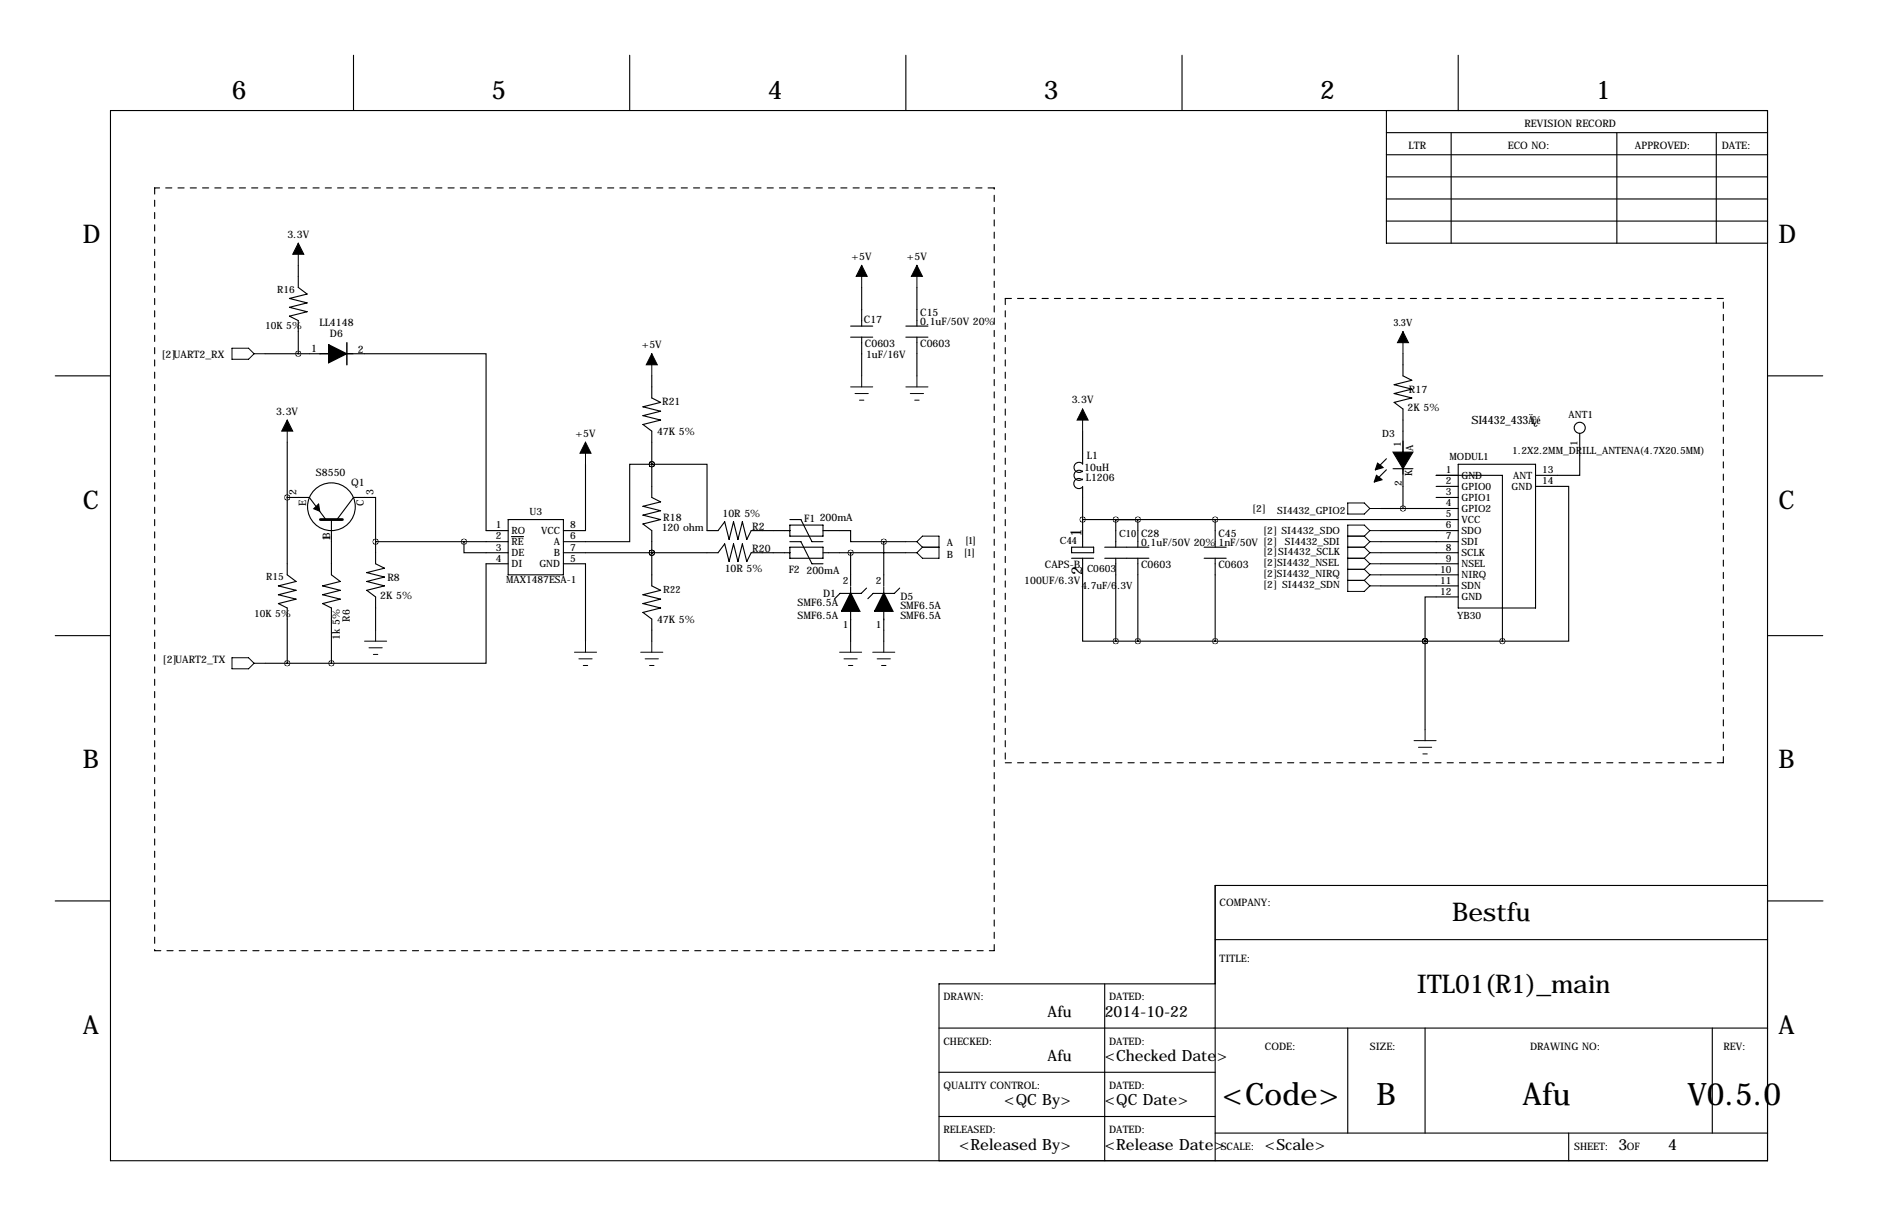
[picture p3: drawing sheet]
<svg xmlns="http://www.w3.org/2000/svg" width="432mm" height="279mm" viewBox="0 0 432 279" stroke-linecap="round" stroke-linejoin="round" font-family="sans-serif">
<g fill="none" stroke="#000" stroke-width=".25">
<path d="M81.3 12.7v12.7M144.8 12.7v12.7M208.3 12.7v12.7M271.8 12.7v12.7M335.3 12.7v12.7M25.4 25.4h381v241.3h-381zM318.8 30.5h87.6M318.8 35.6h87.6M318.8 25.4v30.5h87.6M333.7 30.5v25.4M371.8 30.5v25.4M394.6 30.5v25.4"/>
<path d="M318.8 45.7h87.6M318.8 50.8h87.6M318.8 40.6h87.6M68.6 61v5l2 1.6-4.1 1 4.1 1-4.1 1 4.1 1-4.1 1 2.1 1.1v7.6M195.6 74.9h5.1M195.6 77.5h5.1M198.1 66v8.9M198.1 77.5v8.9M208.3 74.9h5.1M208.3 77.5h5.1M210.8 66v8.9M210.8 77.5v8.9"/>
<path d="M12.7 86.4h12.7M61 81.3h12.7M81.3 81.3h30.5v40.6h5M149.9 86.4v5l2 1.1-4.1 1 4.1 1-4.1 1 4.1 1-4.1 1 2.1 1.6v15.2l2 1-4.1 1 4.1 1-4.1 1.1 4.1 1-4.1 1 2.1 1.5v12.7l2 1-4.1 1.1 4.1 1-4.1 1 4.1 1-4.1 1 2.1 1.5v5.1M248.9 99.1v7.6M322.6 81.3v5.1l2 1-4.1 1 4.1 1-4.1 1 4.1 1-4.1 1.1 2.1 1.5v22.8M363.2 99.6v9.6h-10.1M406.4 86.4h12.7M66 114.3h5.1l3.8 5.1M66 101.6v30.5l2.1 1.5-4.1 1 4.1 1-4.1 1.1 4.1 1-4.1 1 2 1v12.7M76.2 119.4v12.7l2 1.5-4 1 4 1-4 1.1 4 1-4 1 2 1v12.7M77.5 119.4l3.8-5.1h5.1v10.2"/>
<path d="M116.8 119.4h12.7v12.7h-12.7zM134.6 106.7v15.2h-5.1M149.9 106.7h12.7v15.2h2.5l1.5-2 1 4.1 1.1-4.1 1 4.1 1-4.1 1 4.1 1-2.1h8.9M149.9 106.7h-5.1v17.8h-15.3M149.9 106.7h.1M181.6 119.4h2.5l2.6 5.1h2.5M248.9 110.3a1.17 1.17 0 0 0-1.7 0 1.17 1.17 0 0 0 0 1.6 1.17 1.17 0 0 0 1.7 0M248.9 119.4h86.4M248.9 111.8v13.9M248.9 106.6a1.17 1.17 0 0 0-1.6 0 1.17 1.17 0 0 0 0 1.6 1.17 1.17 0 0 0 1.6 0M248.9 108.4a1.17 1.17 0 0 0-1.6 0 1.17 1.17 0 0 0 0 1.6 1.17 1.17 0 0 0 1.6 .1M256.5 119.4h5.1v6.3"/>
<path d="M261.6 119.4h-5.1v6.3M279.4 119.4v6.3M317.5 116.8h17.8M318.8 105.4l-2.6 2.5M318.8 107.9l-2.6 2.6M320.3 107.7h4.6M330.2 111.8h5.1M330.2 114.3h5.1M335.3 109.2h-5.1h15.2v38.1M335.3 106.7h17.8v33h-17.8zM353.1 111.8h7.6v35.5h-15.3M86.4 124.5h30.4"/>
<path d="M86.4 124.5v5l2 1.1-4.1 1 4.1 1-4.1 1 4.1 1-4.1 1 2.1 1.6v7.6M106.7 124.5v2.5h10.1M116.8 129.5h-5v22.9h-35.6M117.6 123.3h2.8M129.5 127h35.6l1.5-2 1 4 1.1-4 1 4 1-4 1 4 1-2h8.9M129.5 129.5h5.1v17.8M149.9 127h.1M181.6 124.5h2.5l2.6 5h2.5M181.6 125.7h7.6v2.6h-7.6zM181.6 120.7h7.6v2.5h-7.6zM189.2 121.9h6.4v2.6h7.6M189.2 127h19.1"/>
<path d="M195.6 127v7.6M195.6 134.8v1.5M199.2 135.1l-1.2 1.2h-4.9l-1.2 1.3M203.2 124.5h5.1M203.2 124.5v10.1M203.2 134.8v1.5M206.9 135.1l-1.3 1.2h-4.8l-1.3 1.3M246.4 125.7h5.1v1.3h-5.1zM246.4 128.3h5.1M248.9 128.3v19h7.6M254 125.7h10.2M254 128.3h10.2"/>
<path d="M256.5 128.3v19M261.6 128.3v19M276.9 125.7h5M276.9 128.3h5M279.4 128.3v19M317.5 121.9h17.8M317.5 127h17.8M317.5 124.5h17.8M317.5 129.5h17.8M317.5 132.1h17.8M317.5 134.6h17.8M335.3 137.2h-7.6v10.1"/>
<path d="M12.7 146h12.7M61 152.4h15.2M195.6 140.4v6.9M203.2 140.4v6.9M256.5 147.3h88.9M327.7 147.3h.1M327.7 147.3v20.3M406.4 146h12.7M12.7 207h12.7M279.4 215.9h127M406.4 203.5h-127v63.2M406.5 207h12.7"/>
<path d="M215.9 236.2h190.5M254 226.1v40.6M279.4 226.1h-63.5v40.6M309.9 236.2v24.1M327.7 236.2v24.1M393.7 236.2v24.1M215.9 246.4h63.5M215.9 256.5h63.5M279.4 260.3h127M360.7 260.3v6.4"/>
<circle cx="363.2" cy="98.3" r="1.27"/>
<circle cx="76.2" cy="116.4" r="5.5"/>
</g>
<path d="M35.6 43.2v175.2M228.6 43.2h-193M231.1 68.6v106.7M396.2 68.6h-165.1M231.1 175.3h165.1M396.2 175.3v-106.7M35.6 218.4h193M228.6 218.4v-175.2" fill="none" stroke="#000" stroke-width=".25" stroke-dasharray="1.4 1.4"/>
<path d="M72.1 116.9l1.2-1.1 .2 1.6zM316.5 109.2l1.3 1-1.8 .5zM316.7 106.4l1.3 1-1.8 .5zM322.6 103.9h2.3l-2.3 3.8zM320.3 103.9h2.3v3.8z" fill="#000" stroke="#000" stroke-width=".25"/>
<path d="M73.7 119.4h5" fill="none" stroke="#000" stroke-width=".63"/>
<path d="M75.6 79.2l4.1 2.1-4.1 2z" fill="#000" stroke="#000" stroke-width=".33"/>
<path d="M79.8 78.7v5.1M73.6 81.3h2M79.7 81.3h1.5" fill="none" stroke="#000" stroke-width=".33"/>
<path d="M195.6 136.3l2 4.1h-4.1zM203.2 136.3l2 4.1h-4z" fill="#000" stroke="#000" stroke-width=".38"/>
<g fill="none" stroke="#000" stroke-width=".23">
<path d="M68.6 55.9v5.1M198.1 61v5M210.8 61v5M322.6 76.2v5.1M53.3 80h3.8l1.3 1.3-1.3 1.2h-3.8zM58.4 81.3h2.6M66 96.5v5.1M149.9 81.3v5.1M195.6 88.9h5.1M196.6 90.4h3M197.6 91.9h1M198.1 86.4v2.5"/>
<path d="M208.3 88.9h5.1M209.3 90.4h3M210.3 91.9h1M210.8 86.4v2.5M248.9 94v5.1M134.6 101.6v5.1M309.9 115.6h3.8l1.3 1.2-1.3 1.3h-3.8zM315 116.8h2.5M208.3 124.5h2.5M208.3 127h2.5M210.8 124.5l1.3 1.2M210.8 124.5l1.3-1.3h3.8v5.1h-3.8l-1.3-1.3"/>
<path d="M212.1 125.7h3.8M212.1 125.7l-1.3 1.3M309.9 125.7h3.8M309.9 123.2h3.8M309.9 128.3h3.8M309.9 133.3h3.8M309.9 130.8h3.8M313.7 133.3l1.3 1.3M313.7 130.8l1.3 1.3M313.7 128.3l1.3 1.2M313.7 125.7l1.3 1.3M313.7 123.2l1.3 1.3"/>
<path d="M315 124.5h2.5M315 127h2.5M315 121.9l-1.3-1.2h-3.8v15.2h3.8l1.3-1.3M315 134.6h2.5M315 132.1h2.5M315 132.1l-1.3 1.2M315 129.5h2.5M315 129.5l-1.3 1.3M315 127l-1.3 1.3M315 124.5l-1.3 1.2M315 121.9h2.5M315 121.9l-1.3 1.3"/>
<path d="M53.3 151.1h3.8l1.3 1.3-1.3 1.3h-3.8zM58.4 152.4h2.6M83.8 147.3h5.1M84.8 148.8h3.1M85.9 150.4h1M86.4 144.8v2.5M132.1 149.9h5.1M133.1 151.4h3M134.1 152.9h1M134.6 147.3v2.6M147.3 149.9h5.1M148.3 151.4h3.1"/>
<path d="M149.4 152.9h1M149.9 147.3v2.6M193 149.9h5.1M194.1 151.4h3M195.1 152.9h1M195.6 147.3v2.6M200.7 149.9h5M201.7 151.4h3M202.7 152.9h1M203.2 147.3v2.6M325.1 170.2h5.1M326.1 171.7h3.1"/>
<path d="M327.2 173.2h1M327.7 167.6v2.6"/>
</g>
<path d="M68.6 55.9l1.2 2.5h-2.5zM198.1 61l1.3 2.5h-2.6zM210.8 61l1.3 2.5h-2.6zM322.6 76.2l1.2 2.5h-2.5zM66 96.5l1.3 2.6h-2.5zM149.9 81.3l1.2 2.5h-2.5zM248.9 94l1.3 2.5h-2.6zM134.6 101.6l1.3 2.5h-2.6z" fill="#000" stroke="#000" stroke-width=".23"/>
<path d="M195.5 127a.05 .05 0 0 0 .1 0 .05 .05 0 0 0-.1 0zM261.6 119.4a.05 .05 0 0 0 .1 0 .05 .05 0 0 0-.1 0zM256.5 119.4a.05 .05 0 0 0 .1 0 .05 .05 0 0 0-.1 0zM327.6 147.3a.05 .05 0 0 0 .1 0 .05 .05 0 0 0-.1 0zM345.4 147.3a.05 .05 0 0 0 .1 0 .05 .05 0 0 0-.1 0zM248.9 119.4a.05 .05 0 0 0 .1 0 .05 .05 0 0 0-.1 0zM327.6 147.3a.05 .05 0 0 0 .1 0 .05 .05 0 0 0-.1 0zM256.5 147.3a.05 .05 0 0 0 .1 0 .05 .05 0 0 0-.1 0zM261.6 147.3a.05 .05 0 0 0 .1 0 .05 .05 0 0 0-.1 0zM322.5 116.8a.05 .05 0 0 0 .1 0 .05 .05 0 0 0-.1 0zM66 152.4a.05 .05 0 0 0 .1 0 .05 .05 0 0 0-.1 0zM66 114.3a.05 .05 0 0 0 .1 0 .05 .05 0 0 0-.1 0zM68.5 81.3a.05 .05 0 0 0 .1 0 .05 .05 0 0 0-.1 0zM149.8 106.7a.05 .05 0 0 0 .1 0 .05 .05 0 0 0-.1 0zM149.8 127a.05 .05 0 0 0 .1 0 .05 .05 0 0 0-.1 0zM149.8 127a.05 .05 0 0 0 .1 0 .05 .05 0 0 0-.1 0zM149.8 106.7a.05 .05 0 0 0 .1 0 .05 .05 0 0 0-.1 0zM86.3 124.5a.05 .05 0 0 0 .1 0 .05 .05 0 0 0-.1 0zM106.6 124.5a.05 .05 0 0 0 .1 0 .05 .05 0 0 0-.1 0z" fill="#000" stroke="#000" stroke-width="1.3"/>
<g font-size="7.1">
<text x="281" y="254">&lt;Code&gt;</text>
<text x="316.5" y="254">B</text>
<text x="350.1" y="254">Afu</text>
<text x="388" y="254">V0.5.0</text>
</g>
<g font-size="5.9">
<text x="53.3" y="22.9">6</text>
<text x="113" y="22.9">5</text>
<text x="176.5" y="22.9">4</text>
<text x="240" y="22.9">3</text>
<text x="303.5" y="22.9">2</text>
<text x="367" y="22.9">1</text>
<text x="19" y="55.9">D</text>
<text x="408.9" y="55.9">D</text>
<text x="19" y="116.8">C</text>
<text x="408.9" y="116.8">C</text>
<text x="19" y="176.5">B</text>
<text x="408.9" y="176.5">B</text>
<text x="333.9" y="211.6">Bestfu</text>
<text x="325.7" y="228.1">ITL01(R1)_main</text>
<text x="19" y="237.5">A</text>
<text x="408.9" y="237.5">A</text>
</g>
<g font-size="3.6">
<text x="248.7" y="123.4" transform="rotate(-90 248.7 123.4)">1</text>
<text x="248.9" y="132.1" transform="rotate(-90 248.9 132.1)">2</text>
<text x="240.9" y="233.7">Afu</text>
<text x="254" y="233.7">2014-10-22</text>
<text x="240.9" y="243.8">Afu</text>
<text x="254" y="243.8">&lt;Checked Date&gt;</text>
<text x="230.9" y="254">&lt;QC By&gt;</text>
<text x="254" y="254">&lt;QC Date&gt;</text>
<text x="220.5" y="264.1">&lt;Released By&gt;</text>
<text x="254" y="264.1">&lt;Release Date&gt;</text>
<text x="290.8" y="264.1">&lt;Scale&gt;</text>
<text x="372.1" y="264.1">3</text>
<text x="383.5" y="264.1">4</text>
</g>
<g font-size="2.6">
<text x="338.3" y="97.5">SI4432_433Ä</text>
<text x="352.1" y="97.5">£¿é</text>
</g>
<g font-size="2.4">
<text x="350.5" y="29.2">REVISION RECORD</text>
<text x="323.8" y="34.3">LTR</text>
<text x="346.7" y="34.3">ECO NO:</text>
<text x="375.9" y="34.3">APPROVED:</text>
<text x="395.9" y="34.3">DATE:</text>
<text x="66.1" y="54.6">3.3V</text>
<text x="195.8" y="59.7">+5V</text>
<text x="208.5" y="59.7">+5V</text>
<text x="73.4" y="74.9">LL4148</text>
<text x="75.9" y="77.5">D6</text>
<text x="198.6" y="74.2">C17</text>
<text x="211.6" y="72.6">C15</text>
<text x="211.6" y="74.7">0.1uF/50V 20%</text>
<text x="37.1" y="82.2">[2]UART2_RX</text>
<text x="71.5" y="80.8">1</text>
<text x="82.3" y="81">2</text>
<text x="147.6" y="80">+5V</text>
<text x="198.9" y="79.6">C0603</text>
<text x="199.1" y="82.3">1uF/16V</text>
<text x="211.6" y="79.6">C0603</text>
<text x="63.5" y="95.2">3.3V</text>
<text x="152.3" y="93.1">R21</text>
<text x="246.4" y="92.7">3.3V</text>
<text x="323.6" y="94.4">2K 5%</text>
<text x="324" y="90.3">R17</text>
<text x="132.3" y="100.3">+5V</text>
<text x="151.1" y="100">47K 5%</text>
<text x="249.9" y="105.4">L1</text>
<text x="68.2" y="113.8" transform="rotate(-90 68.2 113.8)">2</text>
<text x="72.6" y="109.4">S8550</text>
<text x="80.8" y="111.6">Q1</text>
<text x="85.9" y="113.8" transform="rotate(-90 85.9 113.8)">3</text>
<text x="249.3" y="108.2">10uH</text>
<text x="249.6" y="110.6">L1206</text>
<text x="70.4" y="116.2" transform="rotate(-90 70.4 116.2)">E</text>
<text x="83.6" y="116.3" transform="rotate(-90 83.6 116.3)">C</text>
<text x="152.5" y="119.8">R18</text>
<text x="166.1" y="118.9">10R 5%</text>
<text x="184.9" y="119.9">F1</text>
<text x="188.5" y="119.7">200mA</text>
<text x="75.9" y="124.3" transform="rotate(-90 75.9 124.3)">1B</text>
<text x="152.2" y="122.1">120 ohm</text>
<text x="173" y="121.7">R2</text>
<text x="262.4" y="123.4">C28</text>
<text x="262.4" y="125.5">0.1uF/50V 20% 1nF/50V [2]</text>
<text x="280.2" y="123.4">C45</text>
<text x="166.6" y="131.3">10R 5%</text>
<text x="173" y="126.7">R20</text>
<text x="181.3" y="131.6">F2</text>
<text x="185.4" y="131.9">200mA</text>
<text x="240.3" y="130.6">CAPS-B</text>
<text x="262.4" y="130.4">C0603</text>
<text x="280.2" y="130.4">C0603</text>
<text x="87.4" y="137.6">2K 5%</text>
<text x="89.1" y="133.5">R8</text>
<text x="189.2" y="137.2">D1</text>
<text x="207" y="137.9">D5</text>
<text x="235.5" y="134.2">100UF/6.3V</text>
<text x="80.4" y="142.8" transform="rotate(-90 80.4 142.8)">R6</text>
<text x="151.1" y="143.1">47K 5%</text>
<text x="183.4" y="139.3">SMF6.5A</text>
<text x="183.4" y="142.1">SMF6.5A</text>
<text x="207" y="140">SMF6.5A</text>
<text x="207" y="142.3">SMF6.5A</text>
<text x="78.1" y="147" transform="rotate(-90 78.1 147)">1k 5%</text>
<text x="37.4" y="152.3">[2]UART2_TX</text>
<text x="280.4" y="208.3">COMPANY:</text>
<text x="280.4" y="221">TITLE:</text>
<text x="216.9" y="229.9">DRAWN:</text>
<text x="255" y="229.9">DATED:</text>
<text x="216.9" y="240">CHECKED:</text>
<text x="255" y="240">DATED:</text>
<text x="290.8" y="241.3">CODE:</text>
<text x="315" y="241.3">SIZE:</text>
<text x="351.8" y="241.3">DRAWING NO:</text>
<text x="396.2" y="241.3">REV:</text>
<text x="216.9" y="250.2">QUALITY CONTROL:</text>
<text x="255" y="250.2">DATED:</text>
<text x="216.9" y="260.3">RELEASED:</text>
<text x="255" y="260.3">DATED:</text>
<text x="280.7" y="264.2">SCALE:</text>
<text x="361.9" y="264.2">SHEET:</text>
<text x="374" y="264.2">OF</text>
</g>
<g font-size="2.3">
<text x="63.8" y="67.3">R16</text>
<text x="61" y="75.7">10K 5%</text>
<text x="320.4" y="74.9">3.3V</text>
<text x="317.8" y="100.3">D3</text>
<text x="360.6" y="96">ANT1</text>
<text x="322.1" y="102.6" transform="rotate(-90 322.1 102.6)">1</text>
<text x="324.9" y="103.6" transform="rotate(-90 324.9 103.6)">A</text>
<text x="333.3" y="105.7">MODUL1</text>
<text x="347.7" y="104.2">1.2X2.2MM_DRILL_ANTENA(4.7X20.5MM)</text>
<text x="362.7" y="102.4" transform="rotate(-90 362.7 102.4)">1</text>
<text x="322.3" y="111.6" transform="rotate(-90 322.3 111.6)">2</text>
<text x="324.7" y="109.5" transform="rotate(-90 324.7 109.5)">K</text>
<text x="332.4" y="108.7">1</text>
<text x="332.4" y="111.3">2</text>
<text x="332.4" y="113.8">3</text>
<text x="336" y="110">GND</text>
<text x="336" y="112.6">GPIO0</text>
<text x="347.6" y="112.6">GND</text>
<text x="347.9" y="110">ANT</text>
<text x="354.6" y="108.7">13</text>
<text x="354.6" y="111.3">14</text>
<text x="121.7" y="118.4">U3</text>
<text x="287.9" y="117.7">[2]</text>
<text x="293.7" y="118.1">SI4432_GPIO2</text>
<text x="332.4" y="116.3">4</text>
<text x="332.4" y="118.9">5</text>
<text x="336" y="115.1">GPIO1</text>
<text x="336" y="117.6">GPIO2</text>
<text x="114" y="121.4">1</text>
<text x="114" y="124">2</text>
<text x="117.6" y="122.7">RO</text>
<text x="117.6" y="125.3">RE</text>
<text x="124.4" y="122.7">VCC</text>
<text x="127.3" y="125.3">A</text>
<text x="131.1" y="124">6</text>
<text x="131.1" y="121.4">8</text>
<text x="217.7" y="125.5">A</text>
<text x="222" y="125">[1]</text>
<text x="243.7" y="125">C44</text>
<text x="257.3" y="123.4">C10</text>
<text x="290.5" y="122.8">[2] SI4432_SDO</text>
<text x="295.5" y="125.3">SI4432_SDI</text>
<text x="332.4" y="121.4">6</text>
<text x="332.4" y="124">7</text>
<text x="336" y="120.2">VCC</text>
<text x="336" y="122.7">SDO</text>
<text x="336" y="125.3">SDI</text>
<text x="114" y="126.5">3</text>
<text x="114" y="129">4</text>
<text x="117.6" y="127.8">DE</text>
<text x="117.6" y="130.3">DI</text>
<text x="124" y="130.3">GND</text>
<text x="127.3" y="127.8">B</text>
<text x="131.1" y="129">5</text>
<text x="131.1" y="126.5">7</text>
<text x="217.7" y="128.3">B</text>
<text x="221.8" y="127.8">[1]</text>
<text x="249.9" y="131.4">C0603</text>
<text x="290.5" y="130.1">[2]SI4432_NSEL</text>
<text x="290.5" y="127.6">[2]SI4432_SCLK</text>
<text x="331.1" y="131.6">10</text>
<text x="332.4" y="126.5">8</text>
<text x="332.4" y="129">9</text>
<text x="336" y="127.8">SCLK</text>
<text x="336" y="130.3">NSEL</text>
<text x="61.2" y="133.3">R15</text>
<text x="116.4" y="133.9">MAX1487ESA-1</text>
<text x="152.5" y="136.2">R22</text>
<text x="193.8" y="134.1">2</text>
<text x="201.4" y="134.1">2</text>
<text x="248.7" y="135.4">4.7uF/6.3V</text>
<text x="290.5" y="135.2">[2] SI4432_SDN</text>
<text x="290.5" y="132.7">[2]SI4432_NIRQ</text>
<text x="331.1" y="134.1">11</text>
<text x="331.1" y="136.7">12</text>
<text x="336" y="132.9">NIRQ</text>
<text x="336" y="135.4">SDN</text>
<text x="336" y="138">GND</text>
<text x="58.4" y="141.7">10K 5%</text>
<text x="335.1" y="142.3">YB30</text>
<text x="193.8" y="144.4">1</text>
<text x="201.4" y="144.4">1</text>
</g>
</svg>
